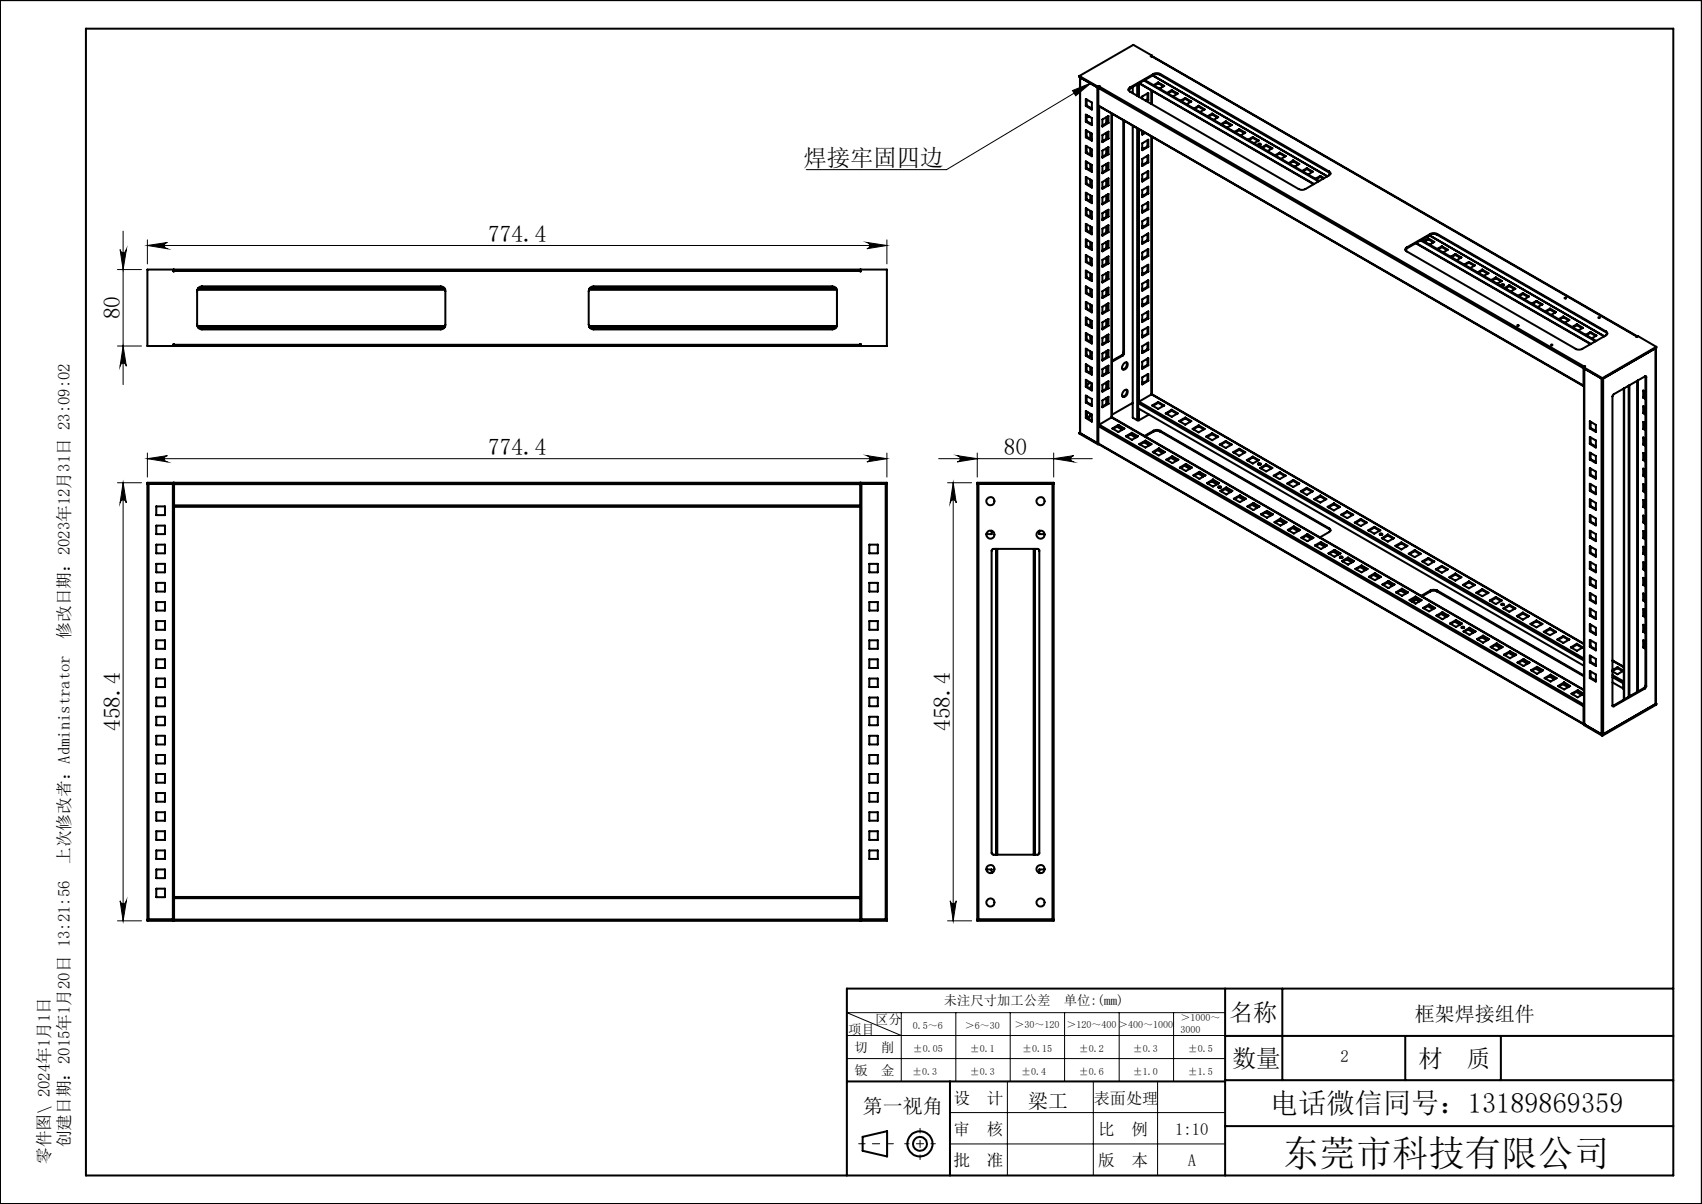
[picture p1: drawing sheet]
<svg xmlns="http://www.w3.org/2000/svg" width="297mm" height="210mm" viewBox="0 0 297 210" stroke-linecap="round" stroke-linejoin="round" font-family="sans-serif">
<g fill="none" stroke="#000" stroke-width=".17">
<path d="M187.1 15.8l3.3-1.3-2.7 2.2zM190.4 14.5l-25.2 15.1h-24.5M20.5 47h4.2M21 43.5a.55 .55 0 0 0 .5 .6 .55 .55 0 0 0 .5-.6l-.5 3.5zM21.5 40.3v26.8M25.7 41.8v4.2M25.7 42.8h129.1M25.7 42.8l3.5-.5a.55 .55 0 0 0-.5 .5 .55 .55 0 0 0 .5 .6zM151.3 42.3l3.5 .5-3.5 .6a.55 .55 0 0 0 .5-.6 .55 .55 0 0 0-.5-.5zM154.8 41.8v4.2M20.5 60.4h4.2M21.5 60.4l.5 3.5a.55 .55 0 0 0-.5-.6 .55 .55 0 0 0-.5 .6z"/>
<path d="M25.7 79v4.2M151.3 79.5l3.5 .5-3.5 .6a.55 .55 0 0 0 .5-.6 .55 .55 0 0 0-.5-.5zM154.8 79v4.2M167 79.5l3.5 .5-3.5 .6a.55 .55 0 0 0 .5-.6 .55 .55 0 0 0-.5-.5zM170.5 79v4.2M183.9 79v4.2M20.5 84.2h4.2M21.5 84.2v76.4M21.5 84.2l.5 3.5a.55 .55 0 0 0-.5-.5 .55 .55 0 0 0-.5 .5zM25.7 80h129.1M25.7 80l3.5-.5a.55 .55 0 0 0-.5 .5 .55 .55 0 0 0 .5 .6zM163.8 80h26.8"/>
<path d="M165.3 84.2h4.2M166.3 84.2v76.4M166.3 84.2l.6 3.5a.53 .53 0 0 0-.6-.5 .53 .53 0 0 0-.5 .5zM183.9 80l3.5-.5a.55 .55 0 0 0-.5 .5 .55 .55 0 0 0 .5 .6zM21 157.1a.55 .55 0 0 0 .5 .5 .55 .55 0 0 0 .5-.5l-.5 3.5zM165.8 157.1a.53 .53 0 0 0 .5 .5 .53 .53 0 0 0 .6-.5l-.6 3.5zM20.5 160.6h4.2M157.3 176.6v12M165.3 160.6h4.2M166.8 176.6v12M176.3 176.6v12M185.8 176.6v12"/>
<path d="M195.3 176.6v12M204.8 176.6v12M213.8 176.6h-66l9.5 4M147.8 184.6h66M147.8 180.6h66M165.8 194.1h48M165.8 199.5h48M175.8 188.6v16.4M190.8 188.6v16.4M202 188.6v16.4"/>
</g>
<g fill="none" stroke="#000" stroke-width=".35">
<path d="M0 0h297v210h-297zM15 5h277v200h-277zM188.3 13.3l3.3 1.8M188.3 13.3v.1l3.3 1.9M188.5 13.5v62.1v-62.1M189.5 17.3l1 .6v1.2l-1-.6zM189.5 20l1 .6v1.2l-1-.6zM189.6 18.4l-.1 .1M189.6 18.4l.9 .5M189.6 17.3v1.1M191.5 15.2v62.1h.2M191.6 15.3h.1"/>
<path d="M191.6 15.1v.2M191.7 18.4l84.7 49M191.7 15.2l-.1 .1M191.7 15.3l84.6 48.9M191.7 15.3v3.1M191.7 18.4l84.6 48.9M191.8 15.1l-.1 .2M191.8 15.1l84.7 48.9M191.8 15v.1M191.8 15l-.2 .1M191.8 18.5v55.6M194 19.8v53"/>
<path d="M194 19.9v52.9M197.2 15.3a.38 .38 0 0 0-.3 .3 .38 .38 0 0 0 .3 .4l29.4 17a1.27 1.27 0 0 0 1.2 0l4.1-2.4a.35 .35 0 0 0 .3-.4 .35 .35 0 0 0-.3-.3M197.2 15.4l-.3 .3M197.2 15.3v.1M197.7 15.2v1.1M198.4 14.7v2M198.8 16.9v-2.4l30.4 17.6M198.8 14.5l30.5 17.6M199.3 17.2v-.4l1.1-.6v1.3M199.6 14l30.5 17.6M199.7 14l30.5 17.6M200.2 17.3l.2 .2"/>
<path d="M200.2 17.3l-.3 .3M200.2 16.3v1M200.4 17.5l-.3 .1M200.9 9.8l84.8 48.9h-.1M200.9 9.8l84.7 48.9M200.9 15.8v2.3M201 15.8v2.4M201 9.7l-3.2-1.9-9.5 5.5M201 9.7l-.2 .1h.1M201 9.7v.1M201.1 13.2l30.5 17.6M201.3 12.9a1.27 1.27 0 0 1 1.2 0"/>
<path d="M201.3 13.1a1.27 1.27 0 0 1 1.2 0M201.3 12.9l-4.1 2.4M201.3 12.9v.2M201.3 13.1l-4.1 2.3M202.1 14.4l1.1 .6-.8 .4M202.1 14.4l-.8 .4M202.1 14.5l.9 .6M202.1 14.4v.1M202.1 14.5l-.7 .4M202.5 12.9l29.4 17M202.5 12.9v.2M202.5 13.1l29.4 17"/>
<path d="M204.5 15.7l1 .6-.8 .5M204.5 15.7l-.9 .5M204.5 15.9l.9 .5M204.5 15.7v.2M204.5 15.9l-.7 .4M206.8 17.1l1.1 .6-.9 .5M206.8 17.1l-.8 .5M206.8 17.2l1 .6M206.8 17.1v.1M206.8 17.2l-.7 .5M209.2 18.4l1 .7-.8 .4M209.2 18.4l-.8 .5"/>
<path d="M209.2 18.4v.2M209.2 18.6l.9 .5M209.2 18.6l-.7 .4M211.5 19.8l1.1 .6-.8 .5M211.5 19.8l-.8 .5M211.5 19.8v.2M211.5 20l.9 .5M211.5 20l-.6 .4M189.5 22.7l1 .6v1.2l-1-.6zM189.5 25.4l1 .7v1.2l-1-.6zM189.5 28.1l1 .7v1.2l-1-.6zM189.5 30.9l1 .6v1.2l-1-.6z"/>
<path d="M189.5 33.6l1 .6v1.2l-1-.6zM189.5 36.3l1 .6v1.3l-1-.7zM189.5 39l1 .6v1.3l-1-.6zM189.6 22.8v1M189.6 25.5v1.1M189.6 28.2v1.1M189.6 31v1M189.6 33.7v1M189.6 36.4v1.1M189.6 39.1v1.1M189.6 21.1l-.1 .1M189.6 21.1l.9 .6"/>
<path d="M189.6 23.8l-.1 .1M189.6 23.8l.9 .6M189.6 26.6l-.1 .1M189.6 26.6l.9 .5M189.6 29.3l-.1 .1M189.6 29.3l.9 .5M189.6 32l-.1 .1M189.6 32l.9 .6M189.6 34.7l-.1 .1M189.6 34.7l.9 .6M189.6 37.5h-.1M189.6 37.5l.9 .5"/>
<path d="M190 20.3h-.3M190.1 20.3l-.3 .1-.2-.3v1M190.3 23.2v1M190.3 25.9v1M190.3 28.6v1.1M190.3 31.3v1.1M190.3 34.1v1M190.3 36.8v1M190.3 39.5v1.1M190.5 21.6h.1M192.4 20.8l1-.6v1.2l-1 .7zM192.4 23.6l1-.6v1.2l-1 .6z"/>
<path d="M192.4 26.3l1-.6v1.2l-1 .6zM192.4 29l1-.6v1.2l-1 .6zM192.4 31.7l1-.6v1.2l-1 .6zM192.4 34.5l1-.7v1.3l-1 .6zM192.4 37.2l1-.6v1.2l-1 .6zM192.4 39.9l1-.6v1.2l-1 .6zM193 20.5v1M193 23.2v1M193 25.9v1M193 28.6v1.1M193 31.3v1.1M193 34.1v1"/>
<path d="M193 36.8v1M193 39.5v1.1M193.3 21.4h.1M193.3 21.4l-.9 .5M193.3 20.3v1.1M193.3 23v1.1M193.3 25.7v1.1M193.3 28.5v1M193.3 31.2v1.1M193.3 33.9v1.1M193.3 36.6v1.1M193.3 39.4v1"/>
<path d="M193.3 24.1l.1 .1M193.3 24.1l-.9 .5M193.3 26.8l.1 .1M193.3 26.8l-.9 .5M193.3 29.5l.1 .1M193.3 29.5l-.9 .6M193.3 32.3h.1M193.3 32.3l-.9 .5M193.3 35l.1 .1M193.3 35l-.9 .5M193.3 37.7l.1 .1M193.3 37.7l-.9 .5"/>
<path d="M196 21v40.5M196.1 21.1v40.5M197.7 21.9v50.9l.7 .5M198.4 22.4v50.9M198.8 22.6v47.5M199.3 25l1.1-.6v1.2l-1.1 .6zM199.3 27.7l1.1-.6v1.2l-1.1 .7zM199.3 30.4l1.1-.6v1.2l-1.1 .7zM199.3 33.2l1.1-.6v1.2l-1.1 .6zM199.3 35.9l1.1-.6v1.2l-1.1 .6zM199.3 38.6l1.1-.6v1.2l-1.1 .6zM199.3 22.9v.6l.5-.3"/>
<path d="M199.3 39.4l.2 .1M199.3 23.1l.2 .1M199.3 25.9l.2 .1M199.3 28.6l.2 .1M199.3 31.3l.2 .1M199.3 36.7l.2 .1M199.3 34l.2 .1M199.7 23.1l-.4 .2M200.2 24.5v1M200.2 27.2v1M200.2 29.9v1.1M200.2 32.6v1.1"/>
<path d="M200.2 35.3v1.1M200.2 38.1v1M200.2 25.5l.2 .1M200.2 25.5l-.9 .6M200.2 28.2l.2 .1M200.2 28.2l-.9 .6M200.2 31h.2M200.2 31l-.9 .5M200.2 33.7l.2 .1M200.2 33.7l-.9 .5M200.2 36.4l.2 .1M200.2 36.4l-.9 .5"/>
<path d="M200.2 39.1l.2 .1M200.2 39.1l-.9 .5M200.9 23.8v45M201 23.8v45M213.9 21.2l1 .6-.8 .5M213.9 21.2l-.8 .5M213.9 21.3l.9 .6M213.9 21.2v.1M213.9 21.3l-.7 .4M216.3 22.5l1 .6-.8 .5M216.3 22.5l-.9 .5M216.3 22.7l.9 .5"/>
<path d="M216.3 22.5v.2M216.3 22.7l-.8 .4M218.6 23.9l1.1 .6-.9 .5M218.6 23.9l-.8 .5M218.6 24.1l.9 .5M218.6 23.9v.2M218.6 24.1l-.7 .3M219.6 25.3h.4M219.6 25.1h.4a.21 .21 0 0 1-.2 .2 .21 .21 0 0 1-.2-.2zM220.9 25.3l1.1 .6-.8 .4M220.9 25.3l-.8 .4M220.9 25.3v.1"/>
<path d="M220.9 25.4l1 .6M220.9 25.4l-.6 .4M223.3 26.6l1.1 .6-.8 .5M223.3 26.6l-.8 .5M223.3 26.8l.9 .5M223.3 26.6v.2M223.3 26.8l-.7 .4M225.7 28l1 .6-.8 .5M225.7 28l-.8 .5M225.7 28.1l.9 .6M225.7 28v.1M225.7 28.1l-.7 .4"/>
<path d="M228 29.3l1.1 .6-.8 .5M228 29.3l-.8 .5M228 29.5l1 .5M228 29.3v.2M228 29.5l-.6 .4M230.4 30.7l.7 .4M230.4 30.7l-.8 .5M230.4 30.7v.2M230.4 30.9l.5 .3M230.4 30.9l-.7 .3M231.9 30.1l.3 .2M231.9 29.9v.2"/>
<path d="M30.3 47.1l.1 .2M30.3 47.3h119.9M30.4 47.3v-.3h119.7v.3M30.4 47.3h-.1v-.3h-4.6v13.4h4.6M34.4 56.9h43.3M34.4 50.5h43.3M34.5 57.1h43.1M34.5 50.3h43.1M34.6 50.2l.6-.3h41.7a.79 .79 0 0 1 .8 .9v5.8a.79 .79 0 0 1-.8 .9h-41.7a.84 .84 0 0 1-.8-.9v-5.8zM102.8 56.9h43.2M102.8 50.5h43.2M102.9 57.1h43"/>
<path d="M102.9 50.3h43M103 50.2l.6-.3h41.6a.79 .79 0 0 1 .9 .9v5.8a.79 .79 0 0 1-.9 .9h-41.6a.84 .84 0 0 1-.9-.9v-5.8zM150.1 47.3h.1v-.3h4.6v13.4h-4.6M150.2 47.1l-.1 .2M189.5 44.5l1 .6v1.2l-1-.6zM189.5 41.8l1 .6v1.2l-1-.6zM189.5 47.2l1 .6v1.2l-1-.6zM189.5 49.9l1 .6v1.3l-1-.7zM189.5 52.7l1 .6v1.2l-1-.6zM189.5 55.4l1 .6v1.2l-1-.6zM189.5 58.1l1 .6v1.2l-1-.6zM189.6 41.8v1.1"/>
<path d="M189.6 44.6v1M189.6 47.3v1.1M189.6 50v1.1M189.6 52.7v1.1M189.6 55.4v1.1M189.6 58.2v1M189.6 40.2l-.1 .1M189.6 40.2l.9 .5M189.6 42.9l-.1 .1M189.6 42.9l.9 .6M189.6 45.6l-.1 .1M189.6 45.6l.9 .6"/>
<path d="M189.6 48.4h-.1M189.6 48.4l.9 .5M189.6 51.1h-.1M189.6 51.1l.9 .5M189.6 53.8l-.1 .1M189.6 53.8l.9 .5M189.6 56.5l-.1 .1M189.6 56.5l.9 .5M189.6 59.2l-.1 .1M189.6 59.2l.9 .6M190.3 42.2v1.1M190.3 44.9v1.1"/>
<path d="M190.3 47.7v1M190.3 50.4v1.1M190.3 53.1v1.1M190.3 55.8v1.1M190.3 58.6v1M192.4 42.6l1-.6v1.2l-1 .6zM192.4 45.3l1-.6v1.3l-1 .6zM192.4 48l1-.6v1.3l-1 .6zM192.4 50.8l1-.6v1.2l-1 .6zM192.4 53.5l1-.6v1.2l-1 .6zM192.4 56.2l1-.6v1.2l-1 .7zM192.4 58.9l1-.6v1.2l-1 .7z"/>
<path d="M193 42.2v1.1M193 44.9v1.1M193 47.7v1M193 50.4v1.1M193 53.1v1.1M193 55.8v1.1M193 58.6v1M193.3 42.1v1M193.3 44.8v1.1M193.3 47.5v1.1M193.3 50.3v1M193.3 53v1"/>
<path d="M193.3 55.7v1.1M193.3 58.4v1.1M193.3 40.4l.1 .1M193.3 40.4l-.9 .5M193.3 43.1l.1 .1M193.3 43.1l-.9 .6M193.3 45.9l.1 .1M193.3 45.9l-.9 .5M193.3 48.6l.1 .1M193.3 48.6l-.9 .5M193.3 51.3l.1 .1M193.3 51.3l-.9 .5"/>
<path d="M193.3 54l.1 .1M193.3 54l-.9 .6M193.3 56.8h.1M193.3 56.8l-.9 .5M193.3 59.5h.1M193.3 59.5l-.9 .5M199.3 50.3l.2 .1M199.3 41.3l1.1-.6v1.2l-1.1 .6zM199.3 44.1l1.1-.7v1.3l-1.1 .6zM199.3 46.8l1.1-.6v1.2l-1.1 .6zM199.3 49.5l1.1-.6v1.2l-1.1 .6zM199.3 52.2l1.1-.6v1.2l-1.1 .6z"/>
<path d="M199.3 54.9l1.1-.6v1.3l-1.1 .6zM199.3 57.6l1.1-.6v1.3l-1.1 .6zM199.3 42.1l.2 .2M199.3 58.5l.2 .1M199.3 55.8l.2 .1M199.3 53l.2 .2M199.3 47.6l.2 .1M199.3 44.9l.2 .1M200.2 40.8v1.1M200.2 43.5v1.1M200.2 46.2v1.1M200.2 49v1"/>
<path d="M200.2 51.7v1M200.2 54.4v1M200.2 57.1v1.1M200.2 59.9v1M200.2 41.9l-.9 .5M200.2 41.9h.2M200.2 44.6l.2 .1M200.2 44.6l-.9 .5M200.2 47.3l.2 .1M200.2 47.3l-.9 .5M200.2 50l.2 .1M200.2 50l-.9 .5"/>
<path d="M200.2 58.2l-.9 .5M200.2 52.7l.2 .1M200.2 52.7l-.9 .6M200.2 55.4l.2 .2M200.2 55.4l-.9 .6M200.2 58.2l.2 .1M245.5 43.2a.35 .35 0 0 0-.3 .3 .35 .35 0 0 0 .3 .3l29.5 17a1.27 1.27 0 0 0 1.1 0l4.1-2.3a.35 .35 0 0 0 .3-.4 .35 .35 0 0 0-.3-.3M245.5 43.3l-.2 .3M245.5 43.2v.1M247.1 42.4l30.5 17.6M247.9 41.9l30.5 17.6M248 41.8l30.6 17.7"/>
<path d="M249.2 41.6l1.1 .6-.8 .5M249.2 41.6l-.8 .4M249.2 41.8l1 .5M249.2 41.6v.2M249.2 41.8l-.6 .3M249.4 41.1l30.6 17.6M249.6 40.8a1.34 1.34 0 0 1 1.2 0M249.6 40.9a1.34 1.34 0 0 1 1.2 0M249.6 40.8l-4.1 2.4M249.6 40.8v.1M249.6 40.9l-4.1 2.4M250.8 40.8l29.4 17"/>
<path d="M250.8 40.8v.1M250.8 40.9l29.4 17.1M251.6 43l1.1 .6-.9 .4M251.6 43l-.8 .4M251.6 43.1l.9 .5M251.6 43v.1M251.6 43.1l-.7 .4M254 44.3l1 .6-.8 .5M254 44.3l-.9 .5M254 44.5l.9 .5M254 44.3v.2M254 44.5l-.7 .4"/>
<path d="M256.3 45.7l1.1 .6-.9 .5M256.3 45.7l-.8 .4M256.3 45.8l.9 .5M256.3 45.7v.1M256.3 45.8l-.7 .4M258.7 47l1.1 .7-.9 .4M258.7 47l-.9 .5M258.7 47v.2M258.7 47.2l-.7 .4M258.7 47.2l.9 .5M261 48.4l1.1 .6-.8 .5M261 48.4l-.8 .5"/>
<path d="M261 48.5l.9 .6M261 48.4v.1M261 48.5l-.6 .5M262 49.6a.23 .23 0 0 1 .2-.1 .23 .23 0 0 1 .2 .3h-.2zM262 49.8h.4M263.4 49.7l1 .7-.8 .4M263.4 49.7l-.8 .5M263.4 49.9l.9 .5M263.4 49.7v.2M263.4 49.9l-.7 .4M265.7 51.1l1.1 .6-.8 .5M265.7 51.1l-.8 .5"/>
<path d="M265.7 51.3l1 .5M265.7 51.1v.2M265.7 51.3l-.6 .4M268.1 52.5l1.1 .6-.9 .4M268.1 52.5l-.8 .4M268.1 52.6l.9 .6M268.1 52.5v.1M268.1 52.6l-.7 .4M270.5 53.8l1 .6-.8 .5M270.5 53.8l-.9 .5M270.5 54l.9 .5M270.5 53.8v.2"/>
<path d="M270.5 54l-.7 .4M272.8 55.2l1.1 .6-.8 .5M272.8 55.2l-.8 .5M272.8 55.3l.9 .6M272.8 55.2v.1M272.8 55.3l-.7 .4M275.2 56.5l1 .7-.8 .4M275.2 56.5l-.8 .5M275.2 56.5v.2M275.2 56.7l-.7 .4M275.2 56.7l.9 .5M277.5 57.9l1.1 .6-.8 .5"/>
<path d="M277.5 57.9l-.8 .5M277.5 57.9v.2M277.5 58.1l-.6 .4M277.5 58.1l.9 .5M280.2 58l.3 .2M280.2 57.8v.2M285.6 58.7v.1M285.6 58.8l.2-.2 3.2 1.9M30.3 60.1h119.9M30.4 60.1l-.1 .2M30.4 60.1v.3h119.7v-.3M30.4 60.1l-.1-.1v.4"/>
<path d="M150.1 60.1l.1 .2M150.1 60.1l.1-.1v.4M188.3 75.5l3.3 1.9M188.3 75.5v.1l3.3 1.9M188.5 75.4l-.2 .1M189.5 60.8l1 .6v1.2l-1-.6zM189.5 63.5l1 .7v1.2l-1-.6zM189.5 66.2l1 .7v1.2l-1-.6zM189.5 69l1 .6v1.2l-1-.6zM189.5 71.7l1 .6v1.2l-1-.6zM189.6 60.9v1.1M189.6 63.6v1.1"/>
<path d="M189.6 66.3v1.1M189.6 69.1v1M189.6 71.8v1M189.6 62h-.1M189.6 62l.9 .5M189.6 64.7l-.1 .1M189.6 64.7l.9 .5M189.6 67.4l-.1 .1M189.6 67.4l.9 .5M189.6 70.1l-.1 .1M189.6 70.1l.9 .6M189.6 72.8l-.1 .1"/>
<path d="M189.6 72.8l.9 .6M189.8 71.9l-.1 .4a.38 .38 0 0 0 .2 .5 .38 .38 0 0 0 .5-.3l.1-.2M190.3 61.3v1M190.3 64v1M190.3 65.1h.1M190.4 66.8h-.3l-.4 .6M190.4 72.2l-.3 .4-.4 .1M190.4 65.1h.1M190.4 66.8v.5l-.2 .4M190.5 67.5l-.2 .3M190.5 65.1v.1M190.5 65l-.1 .1"/>
<path d="M191.6 77.3v.2M191.7 77.4v.1l84.7 48.9M191.7 74.3v3.1M191.7 77.4l84.6 48.9M191.7 74.3l84.6 48.9M191.7 77.5h-.1M191.8 74.1l-.1 .2M191.8 74.1l84.6 48.8M192.4 61.7l1-.6v1.2l-1 .6zM192.4 64.4l1-.6v1.2l-1 .6zM192.4 67.1l1-.6v1.2l-1 .6zM192.4 69.8l1-.6v1.2l-1 .6z"/>
<path d="M193 61.3v1M193 64v1M193 66.7v1.1M193 69.5v1M193.3 61.1v1.1M193.3 63.8v1.1M193.3 66.6v1.1M193.3 69.3v1.1M193.3 62.2l.1 .1M193.3 62.2l-.9 .5M193.3 64.9l.1 .1M193.3 64.9l-.9 .6"/>
<path d="M193.3 67.7h.1M193.3 67.7l-.9 .5M193.3 70.4h.1M193.3 70.4l-.9 .5M194 72.8l82.4 47.5M194 72.8l-2.2 1.3M194 72.8l82.4 47.6M194.1 74.7l1.1-.6 1 .6-1 .6zM194.9 74.4l.9 .6M195.2 74.3l.9 .5M195.2 74.1v.2M195.2 74.3l-1 .5"/>
<path d="M195.8 61.9l.1 .1M195.8 61.9l-1.8 1M195.9 62l-1.9 1.1M196 61.5l-.2 .4M196 61.5l.1 .1M196.1 68.2a.39 .39 0 0 1 .6-.2 .39 .39 0 0 1 0 .6 .55 .55 0 0 1-.3 .6 .55 .55 0 0 1-.6-.1v-.4zM196.1 61.6l-.2 .4M196.3 63.3l.3-.1a.73 .73 0 0 1 .1 .8 .73 .73 0 0 1-.8 .4l-.1-.4zM196.5 76.1l1-.6 1.1 .6-1.1 .6zM196.6 63.2a.88 .88 0 0 1-.7 1.2M196.6 68a.88 .88 0 0 1-.7 1.2M197.3 75.8l.9 .5"/>
<path d="M197.5 75.7l.9 .5M197.5 75.5v.2M197.5 75.7l-.9 .5M197.7 70.3l-3.7 2M198.4 73.3h.4M198.6 70.3v.9l77.8 44.9M198.6 70.3l77.8 44.9M198.8 70.1l-.2 .2M198.8 71.3v2M198.8 70.1l77.6 44.8M198.8 77.5l1.1-.6 1 .6-1 .6zM199.3 60.4l1.1-.6v1.2l-1.1 .6z"/>
<path d="M199.3 63.1l1.1-.6v1.2l-1.1 .6zM199.3 65.8l1.1-.6v1.2l-1.1 .7zM199.3 64l.2 .1M199.3 66.7l.2 .1M199.3 61.2l.2 .1M199.6 77.1l1 .6M199.9 77l.9 .5M199.9 76.9v.1M199.9 77l-1 .5M200.2 62.6v1M200.2 65.3v1M200.2 63.6l-.9 .6"/>
<path d="M200.2 66.3l-.9 .6M200.2 60.9l.2 .1M200.2 60.9l-.9 .5M200.2 63.6l.2 .1M200.2 66.3l.2 .1M200.5 72.3l-1.7 1M200.9 68.8l75.5 43.5M200.9 68.8l-2.1 1.3M200.9 68.8l75.5 43.6M201 70.7l1.1-.6 1.1 .6-1.1 .6zM201.2 78.8l1-.6 1.1 .6-1.1 .6zM201.3 75.1a1.27 1.27 0 0 1 1.2 0"/>
<path d="M201.3 75.3a1.27 1.27 0 0 1 1.2 0M201.3 75.1v.2M201.3 75.1l-1.6 1M201.3 75.3l-1.5 .8M202 78.5l.9 .5M202.1 70.1v.2M202.1 70.3l.9 .5M202.1 70.3l-.9 .5M202.2 78.4l.9 .5M202.2 78.2v.2M202.2 78.4l-.9 .5M202.5 75.1v.2"/>
<path d="M202.5 75.1l29.4 17M202.5 75.3l29.4 17M203.4 72.1l1.1-.6 1 .6-1 .6zM204.3 79.9l1 .5M204.5 71.5v.1M204.5 71.6l.9 .6M204.5 71.6l-.9 .6M204.6 79.7l.9 .5M204.6 79.6v.1M204.6 79.7l-.9 .5M205.8 73.4l1-.6 1.1 .6-1.1 .7zM206.8 72.8v.2"/>
<path d="M206.8 73l1 .5M206.8 73l-.9 .5M208.1 74.8l1.1-.6 1 .6-1 .6zM209.2 74.2v.2M209.2 74.4l.9 .5M209.2 74.4l-1 .5M210.5 76.2l1-.6 1.1 .6-1.1 .6zM211.5 75.6v.1M211.5 75.7l.9 .6M211.5 75.7l-.9 .6M212.8 77.5l1.1-.6 1 .6-1 .6zM213.9 76.9v.2"/>
<path d="M213.9 77.1l.9 .5M213.9 77.1l-.9 .5M215.2 78.9l1.1-.6 1 .6-1 .6zM216.3 78.3v.1M216.3 78.4l.9 .6M216.3 78.4l-1 .6M218.6 79.6v.2M218.6 79.8l.9 .5M218.6 79.8l-.9 .5M276.3 67.3l.1 .1M276.3 64.2v3.1M276.4 64.1v62.4l3.2 1.8"/>
<path d="M276.4 64.1l3.2 1.9M276.4 64.2l3.2 1.9M276.4 64.2h-.1M276.4 67.2l-.1 .1M276.5 64l-.2 .2M276.5 64h.1M276.5 63.9l-.1 .2M276.5 63.9v.1M277.4 73.5l1.1 .6v1.2l-1.1-.6zM277.4 76.2l1.1 .6v1.3l-1.1-.7zM277.4 78.9l1.1 .6v1.3l-1.1-.7zM277.6 74.6l.9 .6"/>
<path d="M277.6 74.6l-.2 .1M277.6 73.6v1M277.6 76.3v1.1M277.6 79v1.1M277.6 77.4h-.2M277.6 77.4l.9 .5M279.6 66v.1M283.4 67.8v54.2M283.4 67.7v54.3M284.2 67.3v54.2M284.3 67.2v54.3M285.8 66.4v54.3"/>
<path d="M286.7 69.3l.4 .3M286.7 72.1l.4 .2M286.7 74.8l.4 .2M286.7 77.5l.4 .2M286.9 69.3h-.2M286.9 69.3l.2 .1M286.9 68.2v1.1M286.9 70.9v1.1M286.9 73.7v1M286.9 76.4v1M286.9 79.1v1.1M286.9 72l-.2 .1"/>
<path d="M286.9 72l.2 .1M286.9 74.7l-.2 .1M286.9 74.7l.2 .2M286.9 77.4l-.2 .1M286.9 77.4l.2 .2M287.1 65.6v.1M287.1 68.4l-.4-.3v1.2M287.1 71.1l-.4-.2v1.2M287.1 73.8l-.4-.2v1.2M287.1 76.5l-.4-.2v1.2M287.1 79.3l-.4-.3v1.2M287.1 65.7l.2 .1"/>
<path d="M287.1 65.7v53.9M287.3 65.8l-.2-.2-5.5 3.1-.2 .4v54l.2 .1M287.3 65.8v53.9M289 60.7l-.1 62.1M289 60.5l-9.4 5.5M289 60.5v.2l-9.4 5.4M25.7 84.2h129.1v76.4h-129.1zM25.7 84.4h4.6M25.9 84.4v76M27.3 88.3h1.5v1.5h-1.5zM27.3 91.7h1.5v1.5h-1.5zM27.3 95h1.5v1.5h-1.5z"/>
<path d="M27.3 98.3h1.5v1.5h-1.5zM30.2 84.4v76M30.3 84.4h.1M30.3 84.2v.2M30.4 88.2v.2M30.4 84.2v.2M30.4 88.4h119.7M30.4 88.2h119.7M30.4 84.4v3.8M30.4 88.4v68M30.4 84.4h119.7M150.1 88.2v.2"/>
<path d="M150.1 84.2v.2M150.1 84.4h.1M150.1 84.4v3.8M150.1 88.4v68M150.2 84.4h4.6M150.2 84.2v.2M150.3 84.4v76M151.7 98.3h1.5v1.5h-1.5zM151.7 95h1.5v1.5h-1.5zM154.6 84.4v76M170.5 84.2h13.4v76.4h-13.4zM170.5 84.4h13.4"/>
<path d="M170.7 84.4v76M173 92.6v.6h-.9M173.1 95.8l.3-.1h7.6l.4 .2v53l-.3 .2h-7.8l-.3-.3v-52.8zM173.8 95.7v53.4M174 95.7v53.4M180.4 95.7v53.4M180.6 95.7v53.4M181.4 92.6v.6h.9M183.7 84.4v76M203.5 80.2l1.1-.6 1 .6-1 .6zM205.9 81.6l1-.7 1.1 .7-1.1 .6zM206.7 81.2l.9 .6"/>
<path d="M206.9 81.1l1 .5M206.9 80.9v.2M206.9 81.1l-.9 .5M208.2 82.9l1.1-.6 1.1 .6-1.1 .6zM209.1 82.6l.9 .5M209.3 82.3v.1M209.3 82.4l-.9 .6M209.3 82.4l.9 .6M210.6 84.3l1.1-.7 1 .7-1 .6zM211.4 84l.9 .5M211.7 83.8l.9 .5M211.7 83.6v.2"/>
<path d="M211.7 83.8l-1 .5M212.6 84.9a.22 .22 0 0 1 .3-.1 .22 .22 0 0 1 .1 .2l-.3 .1zM212.6 85h.4M212.9 85.6l1.1-.6 1.1 .6-1.1 .6zM213 85h.1M213.8 85.3l.9 .6M214 85.2l.9 .5M214 85v.2M214 85.2l-.9 .5M215.3 87l1.1-.6 1 .6-1 .6zM216.1 86.7l1 .5M216.4 86.5l.9 .6"/>
<path d="M216.4 86.4v.1M216.4 86.5l-1 .6M217.6 80.2l1-.6 1.1 .6-1.1 .6zM217.7 88.3l1-.6 1.1 .6-1.1 .7zM218.5 88l.9 .6M218.7 87.9l.9 .5M218.7 87.7v.2M218.7 87.9l-.9 .5M219.6 81h.4M219.6 80.8l.4 .1a.21 .21 0 0 1-.2 .2 .21 .21 0 0 1-.2-.3zM219.9 81.6l1-.6 1.1 .6-1.1 .6zM220 89.7l1.1-.6 1 .6-1 .6z"/>
<path d="M220.8 89.4l1 .5M220.9 81v.2M220.9 81.2l-.9 .5M220.9 81.2l1 .5M221.1 89.2l.9 .6M221.1 89.1v.1M221.1 89.2l-.9 .6M222.3 83l1-.6 1.1 .6-1.1 .6zM222.4 91.1l1-.7 1.1 .7-1.1 .6zM223.2 90.8l.9 .5M223.3 82.4v.1M223.3 82.5l.9 .5"/>
<path d="M223.3 82.5l-.9 .5M223.4 90.6l1 .5M223.4 90.4v.2M223.4 90.6l-.9 .5M224.6 84.3l1.1-.6 1 .6-1 .6zM224.7 92.4l1.1-.6 1.1 .6-1.1 .7zM225.6 92.1l.9 .5M225.7 83.7v.2M225.7 83.9l-.9 .5M225.7 83.9l.9 .5M225.8 91.8v.2M225.8 92l.9 .5"/>
<path d="M225.8 92l-.9 .5M227 85.7l1-.6 1.1 .6-1.1 .6zM227.1 93.8l1-.6 1.1 .6-1.1 .6zM227.9 93.5l.9 .5M228 85.1v.2M228 85.3l-.9 .5M228 85.3l1 .5M228.1 93.3l1 .6M228.1 93.2v.1M228.1 93.3l-.9 .6M229.3 87.1l1.1-.7 1.1 .7-1.1 .6zM229.4 95.1l1.1-.6 1.1 .6-1.1 .7z"/>
<path d="M230.3 94.8l.9 .6M230.4 86.4v.2M230.4 86.6l.9 .5M230.4 86.6l-.9 .5M230.5 94.7l.9 .5M230.5 94.5v.2M230.5 94.7l-.9 .5M231.7 88.4l1.1-.6 1 .6-1 .6zM231.8 96.5l1.1-.6 1 .6-1 .6zM231.9 92.1a.35 .35 0 0 1 .3 .4 .35 .35 0 0 1-.3 .3l-1.6 .9M231.9 92.3l.3 .3M231.9 92.1v.2"/>
<path d="M232.6 96.2l.9 .5M232.8 88l.9 .5M232.8 87.8v.2M232.8 88l-1 .5M232.9 96.1l.9 .5M232.9 95.9v.2M232.9 96.1l-.9 .5M233.8 97.3h.4M233.9 97.1h.4a.21 .21 0 0 1-.3 .2 .21 .21 0 0 1-.1-.2zM234 89.8l1.1-.6 1 .6-1 .6zM234.2 97.9l1-.6 1.1 .6-1.1 .6zM235 97.6l.9 .5"/>
<path d="M235.1 89.3l.9 .5M235.1 89.2v.1M235.1 89.3l-.9 .5M235.2 97.4l.9 .6M235.2 97.3v.1M235.2 97.4l-.9 .6M236.4 91.1l1.1-.6 1 .6-1 .6zM236.5 99.2l1.1-.6 1.1 .6-1.1 .6zM237.3 98.9l1 .5M237.5 90.7l.9 .5M237.5 90.7l-1 .5M237.5 90.5v.2"/>
<path d="M237.6 98.8l.9 .5M237.6 98.6v.2M237.6 98.8l-1 .5M238.8 92.5l1-.6 1.1 .6-1.1 .6zM239.8 92l.9 .6M239.8 91.9v.1M239.8 92l-.9 .6M239.9 100v.1M240.7 93.2a.26 .26 0 0 1 .3-.2 .26 .26 0 0 1 .2 .2l-.2 .1zM240.8 93.3h.4M241.1 93.9l1.1-.7 1 .7-1 .6zM242.2 93.4l.9 .5"/>
<path d="M242.2 93.4l-.9 .5M242.2 93.2v.2M243.5 95.2l1-.6 1.1 .6-1.1 .6zM244.5 94.8l1 .5M244.5 94.6v.2M244.5 94.8l-.9 .5M245.8 96.6l1.1-.7 1 .7-1 .6zM246.9 96.1l.9 .6M246.9 95.9v.2M246.9 96.1l-.9 .6M248.2 97.9l1-.6 1.1 .6-1.1 .7zM249.2 97.3v.2"/>
<path d="M249.2 97.5l1 .5M249.2 97.5l-.9 .5M250.5 99.3l1.1-.6 1.1 .6-1.1 .6zM251.6 98.7v.1M251.6 98.8l.9 .6M251.6 98.8l-.9 .6M277.4 95.3l1.1 .6v1.2l-1.1-.6zM277.4 81.7l1.1 .6v1.2l-1.1-.6zM277.4 84.4l1.1 .6v1.2l-1.1-.6zM277.4 87.1l1.1 .6v1.2l-1.1-.6zM277.4 89.8l1.1 .6v1.2l-1.1-.6zM277.4 92.6l1.1 .6v1.2l-1.1-.6z"/>
<path d="M277.4 98l1.1 .6v1.2l-1.1-.6zM277.6 81.7v1.1M277.6 84.4v1.1M277.6 87.2v1.1M277.6 89.9v1.1M277.6 92.6v1.1M277.6 95.3v1.1M277.6 98.1v1M277.6 80.1h-.2M277.6 80.1l.9 .5M277.6 82.8l-.2 .1M277.6 82.8l.9 .5"/>
<path d="M277.6 85.5l-.2 .1M277.6 85.5l.9 .6M277.6 88.3h-.2M277.6 88.3l.9 .5M277.6 91h-.2M277.6 91l.9 .5M277.6 93.7l-.2 .1M277.6 93.7l.9 .5M277.6 96.4l-.2 .1M277.6 96.4l.9 .5M277.6 99.1l-.2 .1M277.6 99.1l.9 .6"/>
<path d="M286.7 91.1l.4 .3M286.7 93.9l.4 .2M286.7 80.2l.4 .3M286.7 83l.4 .2M286.7 85.7l.4 .2M286.7 96.6l.4 .2M286.7 99.3l.4 .2M286.7 88.4l.4 .2M286.9 81.8v1.1M286.9 84.6v1M286.9 87.3v1M286.9 90v1"/>
<path d="M286.9 92.7v1.1M286.9 95.4v1.1M286.9 98.1v1.1M286.9 80.2h-.2M286.9 80.2l.2 .1M286.9 82.9l-.2 .1M286.9 82.9l.2 .1M286.9 85.6l-.2 .1M286.9 85.6l.2 .2M286.9 88.3l-.2 .1M286.9 88.3l.2 .2M286.9 91l-.2 .1"/>
<path d="M286.9 91l.2 .2M286.9 93.8l-.2 .1M286.9 93.8l.2 .1M286.9 96.5l-.2 .1M286.9 96.5l.2 .2M286.9 99.2l-.2 .1M286.9 99.2l.2 .2M287.1 90.1l-.4-.2v1.2M287.1 82l-.4-.3v1.3M287.1 84.7l-.4-.3v1.3M287.1 87.4l-.4-.2v1.2M287.1 92.9l-.4-.3v1.3"/>
<path d="M287.1 95.6l-.4-.3v1.3M287.1 98.3l-.4-.2v1.2M27.3 101.7h1.5v1.5h-1.5zM27.3 105h1.5v1.5h-1.5zM27.3 108.3h1.5v1.5h-1.5zM27.3 111.7h1.5v1.5h-1.5zM27.3 115h1.5v1.5h-1.5zM27.3 118.3h1.5v1.5h-1.5zM151.7 101.7h1.5v1.5h-1.5zM151.7 105h1.5v1.5h-1.5zM151.7 108.3h1.5v1.5h-1.5zM151.7 111.7h1.5v1.5h-1.5z"/>
<path d="M151.7 118.3h1.5v1.5h-1.5zM151.7 115h1.5v1.5h-1.5zM238.9 100.6l1-.6 1.1 .6-1.1 .6zM239.7 100.3l.9 .5M239.9 100.1l.9 .6M239.9 100.1l-.9 .6M241.2 101.9l1.1-.6 1 .6-1 .7zM242 101.6l1 .6M242.3 101.3v.2M242.3 101.5l-.9 .6M242.3 101.5l.9 .6M243.6 103.3l1.1-.6 1 .6-1 .6z"/>
<path d="M244.4 103l.9 .5M244.7 102.9l.9 .5M244.7 102.7v.2M244.7 102.9l-1 .5M246 104.7l1-.6 1.1 .6-1.1 .6zM246.8 104.3l.9 .6M247 104.5l-.7 .4M247 104.2l.9 .6M247 104.1v.1M247 104.2l-.9 .6M247.2 104.6l-.7 .4M248.3 106l1.1-.6 1 .6-1 .6z"/>
<path d="M249.1 105.7l.9 .5M249.4 105.6l.9 .5M249.4 105.4v.2M249.4 105.6l-.9 .5M249.6 103a1.34 1.34 0 0 1 1.2 0M249.6 103.2a1.34 1.34 0 0 1 1.2 0M249.6 103v.2M249.6 103l-1.6 .9M249.6 103.2l-1.5 .8M250.6 107.4l1.1-.6 1.1 .6-1.1 .6zM250.8 103v.2M250.8 103l25.6 14.8"/>
<path d="M250.8 103.2l25.6 14.8M251.5 107.1l.9 .5M251.7 106.8v.2M251.7 107l-.9 .5M251.7 107l.9 .5M252.9 100.7l1.1-.7 1 .7-1 .6zM253 108.8l1.1-.6 1 .6-1 .6zM253.9 108.4l.9 .6M254 100v.2M254 100.2l.9 .5M254 100.2l-1 .5M254.1 108.3l.9 .5"/>
<path d="M254.1 108.2v.1M254.1 108.3l-.9 .5M255.1 109.5h.3M255.1 109.3l.4 .1a.24 .24 0 0 1-.2 .2 .24 .24 0 0 1-.3-.2zM255.3 102l1-.6 1.1 .6-1.1 .6zM255.4 110.1l1-.6 1.1 .6-1.1 .6zM256.2 109.8l.9 .5M256.3 101.4v.2M256.3 101.6l.9 .5M256.3 101.6l-.9 .5M256.4 109.7l1 .5M256.4 109.5v.2"/>
<path d="M256.4 109.7l-.9 .5M257.6 103.4l1.1-.6 1.1 .6-1.1 .6zM257.7 111.5l1.1-.6 1.1 .6-1.1 .6zM258.6 111.2l.9 .5M258.7 102.8v.1M258.7 102.9l-1 .6M258.7 102.9l.9 .6M258.8 110.9v.1M258.8 111l-.9 .6M258.8 111l.9 .6M260 104.7l1-.6 1.1 .6-1.1 .7zM260.1 112.8l1.1-.6 1 .6-1 .6z"/>
<path d="M260.9 112.5l.9 .6M261 104.1v.2M261 104.3l.9 .5M261 104.3l-.9 .5M261.2 112.4l.9 .5M261.2 112.2v.2M261.2 112.4l-1 .5M262 105.4a.23 .23 0 0 1 .2-.1 .23 .23 0 0 1 .2 .2h-.3zM262 105.5h.4M262.3 106.1l1.1-.6 1 .6-1 .6zM262.4 114.2l1.1-.6 1.1 .6-1.1 .6zM263.3 113.9l.9 .5"/>
<path d="M263.4 105.5v.1M263.4 105.6l.9 .6M263.4 105.6l-.9 .6M263.5 113.6v.2M263.5 113.8l.9 .5M263.5 113.8l-.9 .5M264.7 107.4l1-.6 1.1 .6-1.1 .7zM264.8 115.6l1.1-.6 1 .6-1 .6zM265.6 115.2l1 .6M265.7 106.8v.2M265.7 107l1 .6M265.7 107l-.9 .6"/>
<path d="M265.9 115.1l.9 .5M265.9 115v.1M265.9 115.1l-1 .5M267.1 108.8l1-.6 1.1 .6-1.1 .6zM267.2 116.9l1-.6 1.1 .6-1.1 .6zM268 116.6l.9 .5M268.1 108.2v.2M268.1 108.4l.9 .5M268.1 108.4l-.9 .5M268.2 116.5l.9 .5M268.2 116.3v.2M268.2 116.5l-.9 .5"/>
<path d="M269.4 110.2l1.1-.6 1 .6-1 .6zM269.5 118.3l1.1-.6 1 .6-1 .6zM270.3 118l1 .5M270.5 109.6v.1M270.5 109.7l.9 .6M270.5 109.7l-.9 .6M270.6 117.8l.9 .5M270.6 117.7v.1M270.6 117.8l-.9 .5M271.7 111.5l1.1-.6 1.1 .6-1.1 .6zM271.9 119.7l1-.7 1.1 .7-1.1 .6zM272.7 119.3l.9 .6"/>
<path d="M272.8 110.9v.2M272.8 111.1l.9 .5M272.8 111.1l-.9 .5M272.9 119v.2M272.9 119.2l-.9 .5M272.9 119.2l1 .5M274.1 112.9l1.1-.6 1 .6-1 .6zM275.2 112.3v.2M275.2 112.5l.9 .5M275.2 112.5l-1 .5M277.4 100.7l1.1 .6v1.2l-1.1-.6zM277.4 103.4l1.1 .7v1.2l-1.1-.6z"/>
<path d="M277.4 106.1l1.1 .7v1.2l-1.1-.6zM277.4 108.9l1.1 .6v1.2l-1.1-.6zM277.4 111.6l1.1 .6v1.2l-1.1-.6zM277.4 114.3l1.1 .6v1.3l-1.1-.7zM277.4 117l1.1 .6v1.3l-1.1-.6zM277.6 100.8v1M277.6 103.5v1.1M277.6 106.2v1.1M277.6 109v1M277.6 111.7v1M277.6 114.4v1.1M277.6 117.1v1.1"/>
<path d="M277.6 101.8l-.2 .1M277.6 101.8l.9 .6M277.6 104.6l-.2 .1M277.6 104.6l.9 .5M277.6 107.3l-.2 .1M277.6 107.3l.9 .5M277.6 110l-.2 .1M277.6 110l.9 .6M277.6 112.7l-.2 .1M277.6 112.7l.9 .6M277.6 115.5h-.2M277.6 115.5l.9 .5"/>
<path d="M277.6 118.2l-.2 .1M277.6 118.2l.9 .5M281.4 115.2l2 1.1M281.4 119l1.9 1.1M281.4 118.1l1.9 1.1M281.4 117.7l2 1.2M281.4 115.2l2 1.2M282.3 116.4l1 .6-1 .6-.9-.5M282.3 116.4l-.9 .5M282.3 116.4v.1M282.3 116.5l.9 .6M282.3 116.5l-.9 .5"/>
<path d="M283.3 119.2v.9M283.4 119l-.1 .2M283.4 119.1l-.1 .1M286.7 102l.4 .3M286.7 104.7l.4 .3M286.7 112.9l.4 .2M286.7 110.2l.4 .2M286.7 107.4l.4 .3M286.9 100.9v1M286.9 103.6v1.1M286.9 106.3v1.1M286.9 109v1.1"/>
<path d="M286.9 111.8v1M286.9 101.9l-.2 .1M286.9 101.9l.2 .2M286.9 104.7h-.2M286.9 104.7l.2 .1M286.9 107.4h-.2M286.9 107.4l.2 .1M286.9 110.1l-.2 .1M286.9 110.1l.2 .2M286.9 112.8l-.2 .1M286.9 112.8l.2 .2M286.9 120l.2 .1"/>
<path d="M286.9 120l-5.4 3.1M287.1 119.6l-.2 .4M287.1 101l-.4-.2v1.2M287.1 103.7l-.4-.2v1.2M287.1 106.5l-.4-.3v1.2M287.1 109.2l-.4-.2v1.2M287.1 111.9l-.4-.2v1.2M287.1 119.6l.2 .1M287.3 119.7l-.2 .4M27.3 121.7h1.5v1.5h-1.5zM27.3 125h1.5v1.5h-1.5zM27.3 128.3h1.5v1.5h-1.5z"/>
<path d="M27.3 131.7h1.5v1.5h-1.5zM27.3 135h1.5v1.5h-1.5zM27.3 138.3h1.5v1.5h-1.5zM151.7 121.7h1.5v1.5h-1.5zM151.7 125h1.5v1.5h-1.5zM151.7 138.3h1.5v1.5h-1.5zM151.7 135h1.5v1.5h-1.5zM151.7 131.7h1.5v1.5h-1.5zM151.7 128.3h1.5v1.5h-1.5zM274.2 121l1.1-.6 1.1 .6-1.1 .6zM275.1 120.7l.9 .5M275.3 120.4v.1"/>
<path d="M275.3 120.5l-.9 .6M275.3 120.5l.9 .6M276.3 126.3l.1 .1M276.3 123.2v3.1M276.4 126.3l.1 .1M276.4 126.3h.1M276.4 123l-.1 .2M276.4 126.3l3.2 1.9M276.4 123.1l-.1 .1M276.4 126.2l-.1 .1M276.5 126.4v-62.1l3 1.7v62.1M276.5 126.4l3 1.7"/>
<path d="M279.5 128.1h.3M279.6 128.2v.1M281.5 123.1h-.1M281.5 123.1l.1 .1M283.4 120l-.1 .1M287.1 120.1l-5.5 3.1M288.9 122.8v-62.1l-9.1 5.3v62.1M288.9 122.8l-9.1 5.3M289 122.7h.1M289 122.7v.2l-9.4 5.4M289 122.7l-9.4 5.5M27.3 141.7h1.5v1.4h-1.5z"/>
<path d="M27.3 145h1.5v1.5h-1.5zM27.3 148.3h1.5v1.5h-1.5zM27.3 151.7h1.5v1.5h-1.5zM27.3 155h1.5v1.5h-1.5zM30.4 156.4v.3M30.4 156.7v3.7M30.4 156.7h119.7M30.4 156.4h119.7M150.1 156.4v.3M150.1 156.7v3.7M151.7 148.3h1.5v1.5h-1.5zM151.7 145h1.5v1.5h-1.5z"/>
<path d="M151.7 141.7h1.5v1.4h-1.5zM172.1 151.7h.9v.6M182.3 151.7h-.9v.6M25.7 160.4h4.6M30.3 160.4h.1M30.3 160.4v.2M30.4 160.4v.2M30.4 160.4h119.7M150.1 160.4h.1M150.1 160.4v.2M150.2 160.4v.2M150.2 160.4h4.6"/>
<path d="M170.5 160.4h13.4M213.8 172.4v32.6M223.8 172.4v16M292 172.4h-144.2v32.6M147.8 188.6h66M150.5 198.3l4.3-1v4.4l-4.3-1zM165.8 188.6v16.4M213.8 196.4h78.2M213.8 180.7h78.2M213.8 188.4h78.2M245.2 180.7v7.7M261.9 180.7v7.7"/>
<circle cx="264.9" cy="56.8" r=".11"/>
<circle cx="273.1" cy="52" r=".11"/>
<circle cx="279" cy="55.4" r=".11"/>
<circle cx="270.8" cy="60.2" r=".11"/>
<circle cx="172.8" cy="93.2" r=".71"/>
<circle cx="172.8" cy="87.4" r=".71"/>
<circle cx="181.6" cy="93.2" r=".71"/>
<circle cx="181.6" cy="87.4" r=".71"/>
<circle cx="172.8" cy="157.4" r=".71"/>
<circle cx="172.8" cy="151.6" r=".7"/>
<circle cx="181.6" cy="157.4" r=".71"/>
<circle cx="181.6" cy="151.6" r=".7"/>
<circle cx="160.5" cy="199.5" r="1.2"/>
<circle cx="160.5" cy="199.5" r="2.2"/>
</g>
<path d="M149.8 199.5h6.1" fill="none" stroke="#000" stroke-width=".17" stroke-dasharray="30.5 1.3 1.3 1.3" stroke-dashoffset="29.4"/>
<path d="M163.2 199.5h-5.3M160.6 202.3v-5.5" fill="none" stroke="#000" stroke-width=".17" stroke-dasharray="30.5 1.3 1.3 1.3" stroke-dashoffset="29.7"/>
<g fill="#000">
<path d="M187.1 15.8l3.3-1.3-2.7 2.2z"/>
<path d="M25.7 80l3.5-.5a.55 .55 0 0 0-.5 .5 .55 .55 0 0 0 .5 .6zM151.3 79.5l3.5 .5-3.5 .6a.55 .55 0 0 0 .5-.6 .55 .55 0 0 0-.5-.5zM167 79.5l3.5 .5-3.5 .6a.55 .55 0 0 0 .5-.6 .55 .55 0 0 0-.5-.5zM183.9 80l3.5-.5a.55 .55 0 0 0-.5 .5 .55 .55 0 0 0 .5 .6zM25.7 42.8l3.5-.5a.55 .55 0 0 0-.5 .5 .55 .55 0 0 0 .5 .6zM151.3 42.3l3.5 .5-3.5 .6a.55 .55 0 0 0 .5-.6 .55 .55 0 0 0-.5-.5z"/>
<path d="M21.5 84.2l.5 3.5a.55 .55 0 0 0-.5-.5 .55 .55 0 0 0-.5 .5zM21 157.1a.55 .55 0 0 0 .5 .5 .55 .55 0 0 0 .5-.5l-.5 3.5zM166.3 84.2l.6 3.5a.53 .53 0 0 0-.6-.5 .53 .53 0 0 0-.5 .5zM165.8 157.1a.53 .53 0 0 0 .5 .5 .53 .53 0 0 0 .6-.5l-.6 3.5zM21 43.5a.55 .55 0 0 0 .5 .6 .55 .55 0 0 0 .5-.6l-.5 3.5zM21.5 60.4l.5 3.5a.55 .55 0 0 0-.5-.6 .55 .55 0 0 0-.5 .6z"/>
</g>
<text font-size="6.3" x="223.9" y="203.4">东莞市科技有限公司</text>
<text font-size="4.9" x="221.6" y="194.1">电话微信同号：13189869359</text>
<g font-size="4.2">
<text x="214.5" y="178.1">名称</text>
<text x="215" y="186.1">数量</text>
<text x="247.5" y="186.1">材</text>
<text x="256" y="186.1">质</text>
</g>
<g font-size="4.1">
<text x="140.2" y="29">焊接牢固四边</text>
<text x="85.2" y="42.2">774.4</text>
<text x="20.9" y="55.7" transform="rotate(-90 20.9 55.7)">80</text>
<text x="85.2" y="79.4">774.4</text>
<text x="175.2" y="79.4">80</text>
<text x="20.9" y="127.5" transform="rotate(-90 20.9 127.5)">458.4</text>
<text x="165.8" y="127.5" transform="rotate(-90 165.8 127.5)">458.4</text>
</g>
<g font-size="3.5">
<text x="246.9" y="178.2">框架焊接组件</text>
<text x="150.5" y="194.1">第一视角</text>
<text x="179.4" y="193.2">梁工</text>
</g>
<g font-size="2.9">
<text x="12.2" y="111.4" transform="rotate(-90 12.2 111.4)">修改日期：2023年12月31日 23:09:02</text>
<text x="12.2" y="150.7" transform="rotate(-90 12.2 150.7)">上次修改者：Administrator</text>
<text x="233.9" y="185.3">2</text>
<text x="166.4" y="192.5">设</text>
<text x="166.4" y="197.9">审</text>
<text x="172.2" y="192.5">计</text>
<text x="172.2" y="197.9">核</text>
<text x="191.6" y="197.9">比</text>
<text x="197.4" y="197.9">例</text>
<text x="205.1" y="197.9">1:10</text>
<text x="8.7" y="203" transform="rotate(-90 8.7 203)">零件图\ 2024年1月1日</text>
<text x="12.2" y="200.1" transform="rotate(-90 12.2 200.1)">创建日期：2015年1月20日 13:21:56</text>
<text x="166.4" y="203.4">批</text>
<text x="172.2" y="203.4">准</text>
<text x="191.6" y="203.4">版</text>
<text x="197.4" y="203.4">本</text>
<text x="207.3" y="203.4">A</text>
</g>
<text font-size="2.8" x="190.9" y="192.5">表面处理</text>
<g font-size="2.3">
<text x="152.7" y="178.6">区分</text>
<text x="164.7" y="175.3">未注尺寸加工公差</text>
<text x="185.6" y="175.3">单位:(mm)</text>
<text x="148" y="180.3">项目</text>
<text x="149.1" y="183.4">切</text>
<text x="153.8" y="183.4">削</text>
<text x="149.1" y="187.4">钣</text>
<text x="153.8" y="187.4">金</text>
</g>
<g font-size="1.7">
<text x="159.3" y="179.4">0.5～6</text>
<text x="168.4" y="179.4">＞6～30</text>
<text x="177" y="179.3">＞30～120</text>
<text x="186.1" y="179.3">＞120～400 ＞400～1000</text>
<text x="206" y="178.2">＞1000～</text>
<text x="159.3" y="183.4">±0.05</text>
<text x="169.3" y="183.4">±0.1</text>
<text x="178.4" y="183.4">±0.15</text>
<text x="188.3" y="183.4">±0.2</text>
<text x="197.7" y="183.4">±0.3</text>
<text x="206" y="180.2">3000</text>
<text x="207.3" y="183.4">±0.5</text>
<text x="159.2" y="187.4">±0.3</text>
<text x="169.3" y="187.4">±0.3</text>
<text x="178.2" y="187.4">±0.4</text>
<text x="188.3" y="187.4">±0.6</text>
<text x="197.7" y="187.4">±1.0</text>
<text x="207.3" y="187.4">±1.5</text>
</g>
</svg>
